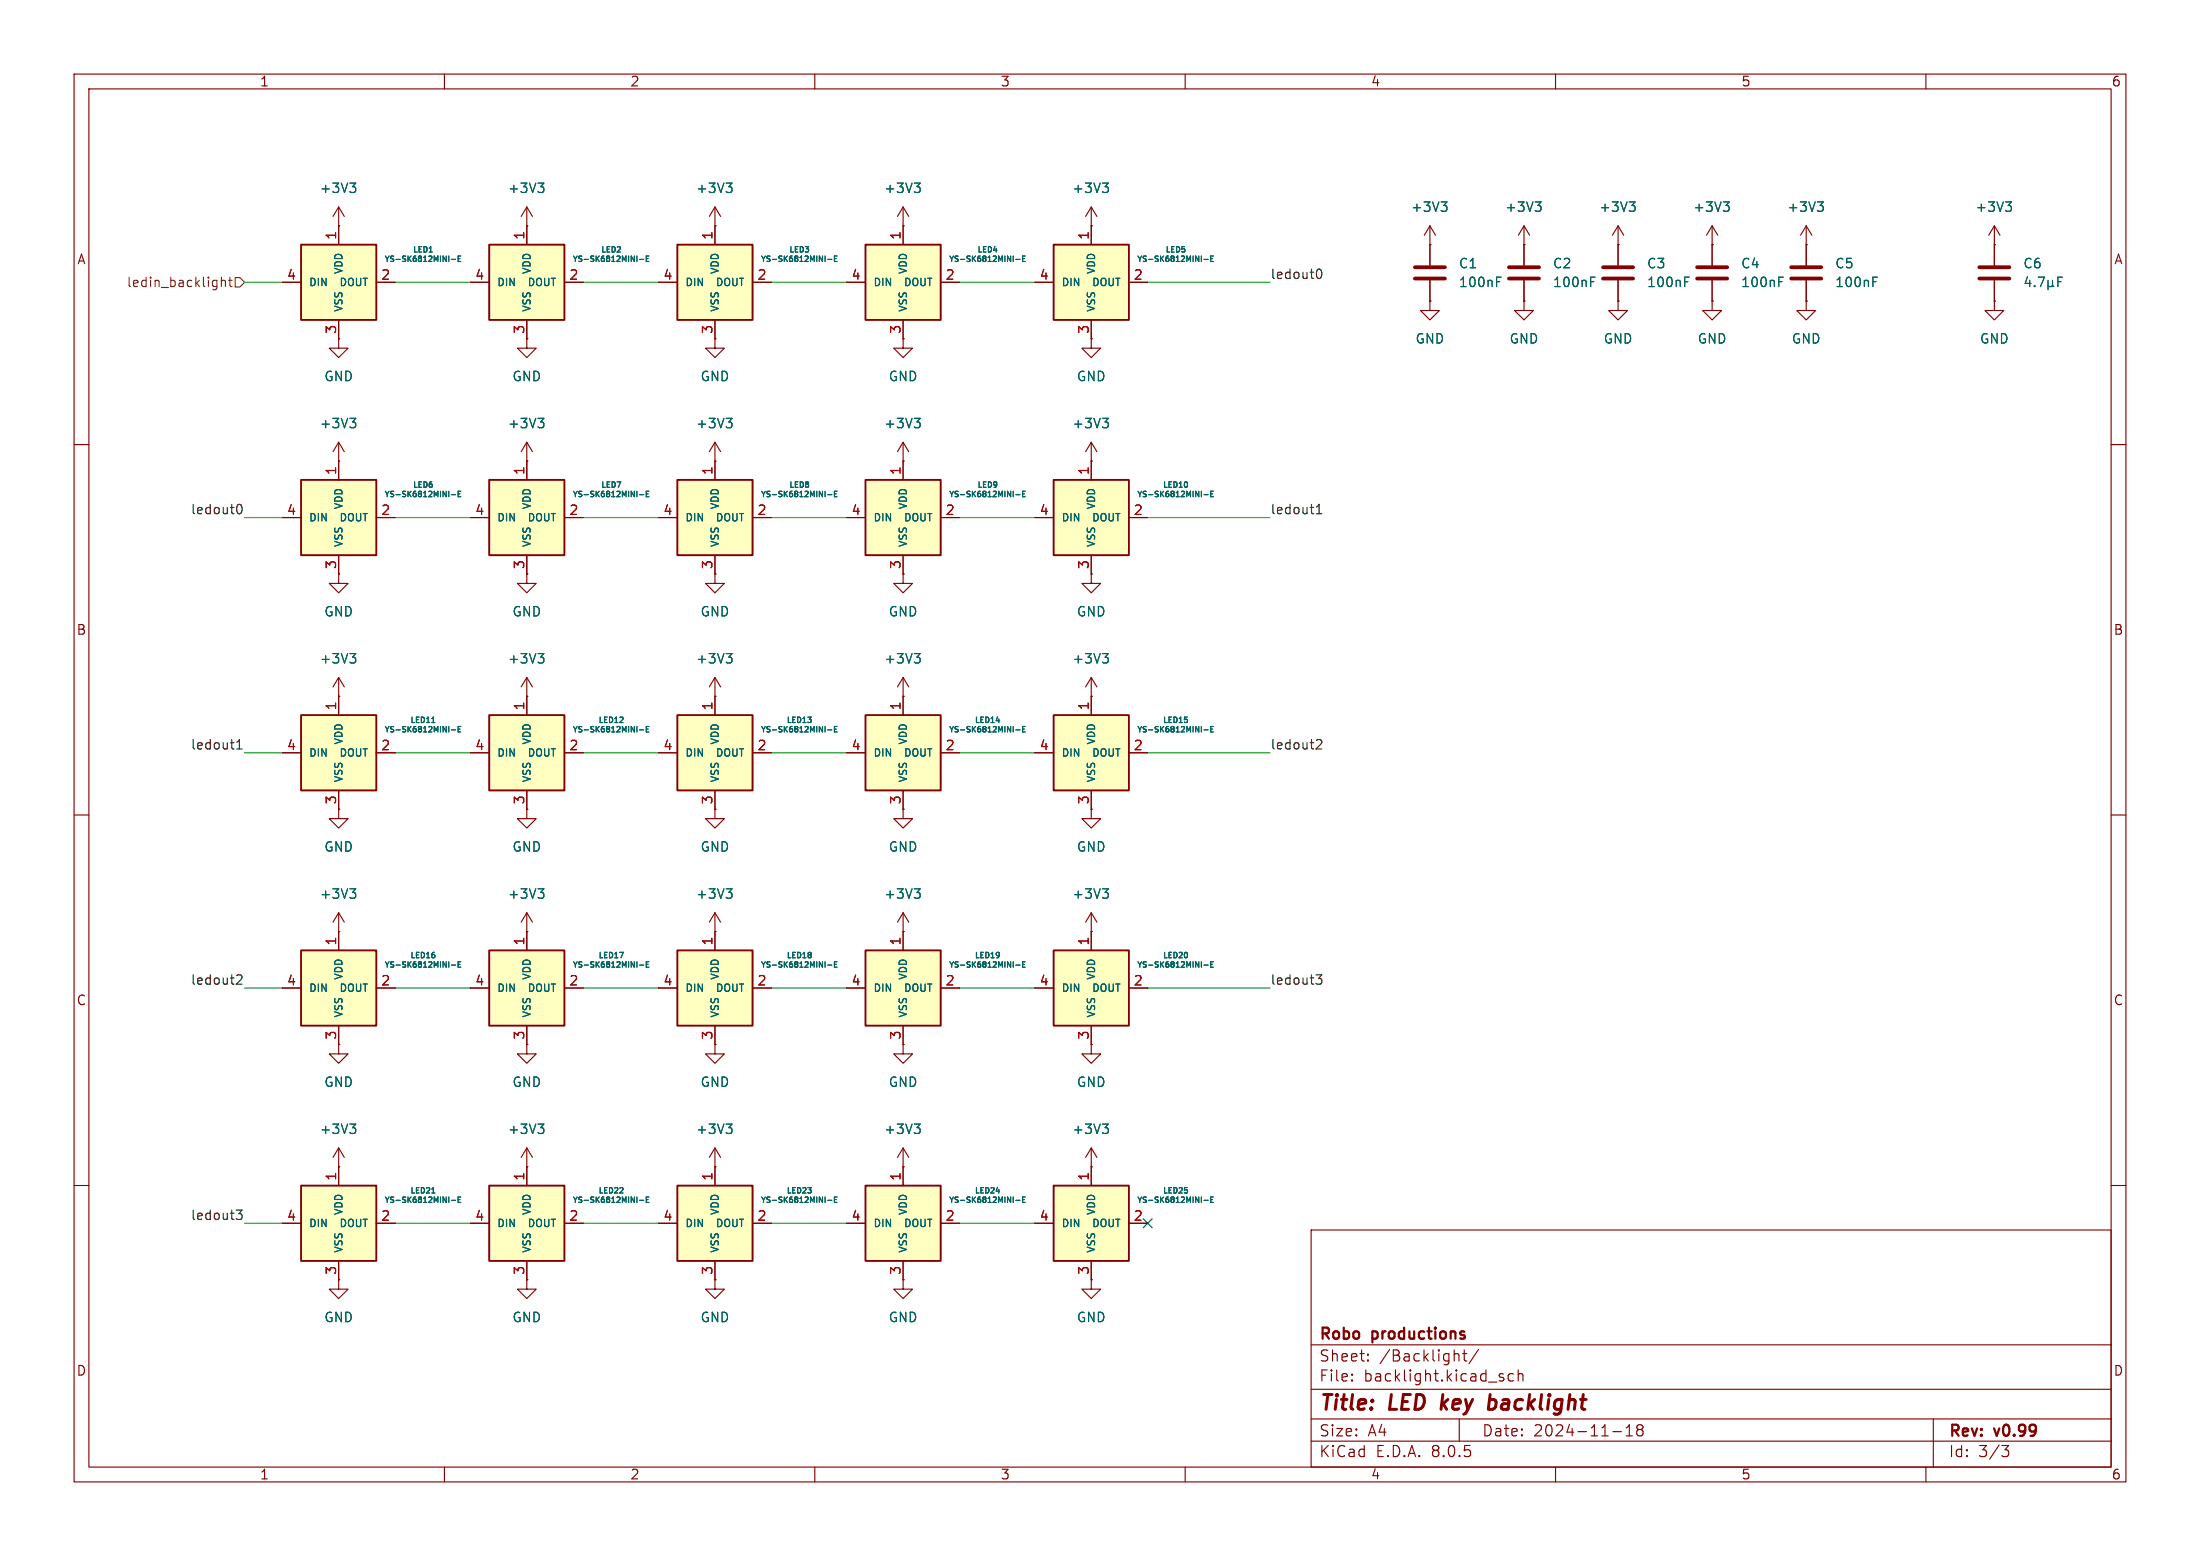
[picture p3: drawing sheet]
<svg xmlns="http://www.w3.org/2000/svg" width="297mm" height="210mm" viewBox="0 0 297 210" stroke-linecap="round" stroke-linejoin="round" font-family="sans-serif">
<g fill="none" stroke="#840000" stroke-width=".15">
<path d="M10 10h277v190h-277zM12 12h273v186h-273zM60 10v2M110 10v2M160 10v2M210 10v2M260 10v2M10 60h2M71.1 45.7v1.3h1.3l-1.3 1.3-1.3-1.3h1.3M71.1 45.7h.1M285 60h2M10 110h2"/>
<path d="M285 110h2M10 160h2M285 160h2M177 166h108v32h-108zM60 198v2M110 198v2M160 198v2M177 194.5h108M177 191.5h108M177 187.5h108M177 181.5h108M182.5 186.3h.1l-.1 .1"/>
<path d="M182.5 186.3v.1M182.5 185.5v.1M182.5 185.5h.1l-.1 .1M184.7 183.6v.1M184.7 183.6h-.1l.1 .1M184.7 182.8v.1M184.7 182.8h-.1l.1 .1M196.5 182.7h.2l.3 .2v.8M197 191.5v3M197.5 182.7h.5M197.7 182.2v1.3v.1l.3 .1M199.6 182.1l-1.3 2"/>
<path d="M202.6 185.9l.4 .1v.2l-.2 .2h-.3M202.6 185.4l.4 .1M204.3 185.5l-.4-.1-.3 .3v.4l.1 .2 .2 .1 .4-.1M205 185.5a.37 .37 0 0 1 .6 .1v.8M205 184.9v1.5M210 198v2M217.7 193.2h1.2M219.5 193.8h.9M219.5 192.7l.5-.4v1.5M221.2 192.9l-.2 .3v.3l.2 .3 .5-.1 .1-.2-.1-.4-.2-.2M221.2 192.9h-.1a.31 .31 0 0 1-.1-.4 .31 .31 0 0 1 .2-.2l.5 .1a.31 .31 0 0 1 .1 .3 .31 .31 0 0 1-.3 .2M221.2 192.9h.3"/>
<path d="M260 198v2M261 191.5v6.5M270.2 195.1h1l-.5 .6a.41 .41 0 0 1 .5 .3v.3l-.2 .2-.5 .1"/>
</g>
<path d="M194.8 188.2l-.3 2M195.5 188.9l-.9 .7M201.3 188.9l.5 .1M201.8 190l-.3 .2h-.4" fill="none" stroke="#840000" stroke-width=".4"/>
<path d="M116.8 64.8h10.2v10.1h-10.2z" fill="#ffffc2"/>
<path d="M116.8 64.8h10.2v10.1h-10.2z" fill="none" stroke="#840000" stroke-width=".25"/>
<path d="M114.3 69.9h2.5M121.9 62.2v2.6M121.9 74.9v2.6M127 69.9h2.5M71.1 141v1.2h1.3l-1.3 1.3-1.3-1.3h1.3M71.1 141h.1" fill="none" stroke="#840000" stroke-width=".15"/>
<path d="M137.1 66.8h.6M138.1 66.7h.2M138.4 66.3h-.3v.7h.3" fill="none" stroke="#006464" stroke-width=".15"/>
<path d="M66 128.3h10.2v10.1h-10.2z" fill="#ffffc2"/>
<path d="M66 128.3h10.2v10.1h-10.2z" fill="none" stroke="#840000" stroke-width=".25"/>
<path d="M63.5 133.4h2.5M71.1 125.7v2.6M71.1 138.4v2.6M76.2 133.4h2.5M96.5 141v1.2h1.3l-1.3 1.3-1.3-1.3h1.3M96.5 141h.1" fill="none" stroke="#840000" stroke-width=".15"/>
<path d="M86.3 130.3h.6M87.3 130.2h.2M87.6 129.8h-.3v.7h.3" fill="none" stroke="#006464" stroke-width=".15"/>
<path d="M91.4 128.3h10.2v10.1h-10.2z" fill="#ffffc2"/>
<path d="M91.4 128.3h10.2v10.1h-10.2z" fill="none" stroke="#840000" stroke-width=".25"/>
<g fill="none" stroke="#840000" stroke-width=".15">
<path d="M121.9 77.5v1.2h1.3l-1.3 1.3-1.3-1.3h1.3M121.9 77.5h.1M147.3 77.5v1.2h1.3l-1.3 1.3-1.3-1.3h1.3M147.3 77.5h.1M71.1 125.7h.1M71.1 123.2l-.7 1.3M71.1 123.2v2.5M71.1 123.2l.8 1.3M88.9 133.4h2.5M96.5 125.7h.1M96.5 123.2v5.1M96.5 138.4v2.6"/>
<path d="M96.5 123.2l-.7 1.3M96.5 123.2l.8 1.3M101.6 133.4h2.5"/>
</g>
<path d="M72.6 120h.8l-.4 .4M98 120h.8l-.4 .4M73.2 120.4l.2 .3v.3l-.2 .2M98.6 120.4l.2 .3v.3l-.2 .2M111.7 130.3h.6M112.7 130.2h.2M113 129.8h-.3v.7h.3" fill="none" stroke="#006464" stroke-width=".15"/>
<path d="M40.6 160h10.2v10.2h-10.2z" fill="#ffffc2"/>
<path d="M40.6 160h10.2v10.2h-10.2z" fill="none" stroke="#840000" stroke-width=".25"/>
<g fill="none" stroke="#840000" stroke-width=".15">
<path d="M121.9 45.7v1.3h1.3l-1.3 1.3-1.3-1.3h1.3M121.9 45.7h.1M147.3 45.7v1.3h1.3l-1.3 1.3-1.3-1.3h1.3M147.3 45.7h.1M147.3 59.7l-.7 1.3M147.3 59.7v2.5M147.3 59.7l.8 1.3M147.3 62.2h.1M45.7 157.5h.1M45.7 154.9v5.1M45.7 154.9l-.7 1.3M45.7 154.9l.8 1.3"/>
<path d="M38.1 165.1h2.5M45.7 172.7v1.3h1.3l-1.3 1.3-1.3-1.3h1.3M45.7 172.7h.1M45.7 170.2v2.5M50.8 165.1h2.5"/>
</g>
<path d="M148.8 56.5h.8l-.4 .4M149.4 56.9l.2 .3v.3l-.2 .2M47.2 151.7h.8l-.4 .5M47.8 152.2l.2 .2v.3l-.2 .3M58.3 161h.4M60.9 162h.6M61.9 161.9h.2M62.2 161.6h-.3v.7h.3" fill="none" stroke="#006464" stroke-width=".15"/>
<path d="M40.6 128.3h10.2v10.1h-10.2z" fill="#ffffc2"/>
<path d="M40.6 128.3h10.2v10.1h-10.2z" fill="none" stroke="#840000" stroke-width=".25"/>
<g fill="none" stroke="#840000" stroke-width=".15">
<path d="M147.3 30.5h.1M147.3 27.9l-.7 1.3M147.3 27.9v2.6M147.3 27.9l.8 1.3M38.1 133.4h2.5M45.7 125.7h.1M45.7 123.2v5.1M45.7 138.4v2.6M45.7 123.2l-.7 1.3M45.7 123.2l.8 1.3M50.8 133.4h2.5M45.7 141v1.2h1.3l-1.3 1.3-1.3-1.3h1.3"/>
<path d="M45.7 141h.1"/>
</g>
<path d="M148.8 24.7h.8l-.4 .5M149.4 25.2l.2 .2v.3l-.2 .3M47.2 120h.8l-.4 .4M47.8 120.4l.2 .3v.3l-.2 .2M60.9 130.3h.6M61.9 130.2h.2M62.2 129.8h-.3v.7h.3" fill="none" stroke="#006464" stroke-width=".15"/>
<path d="M116.8 33h10.2v10.2h-10.2z" fill="#ffffc2"/>
<path d="M116.8 33h10.2v10.2h-10.2z" fill="none" stroke="#840000" stroke-width=".25"/>
<path d="M114.3 38.1h2.5M121.9 30.5v2.5M127 38.1h2.5M121.9 43.2v2.5M71.1 157.5h.1M71.1 154.9l-.7 1.3M71.1 154.9v2.6M71.1 154.9l.8 1.3M71.1 172.7v1.3h1.3l-1.3 1.3-1.3-1.3h1.3M71.1 172.7h.1" fill="none" stroke="#840000" stroke-width=".15"/>
<path d="M137.1 35h.6M138.1 34.9h.2M138.4 34.6h-.3v.7h.3M72.6 151.7h.8l-.4 .5M73.2 152.2l.2 .2v.3l-.2 .3" fill="none" stroke="#006464" stroke-width=".15"/>
<path d="M66 160h10.2v10.2h-10.2z" fill="#ffffc2"/>
<path d="M66 160h10.2v10.2h-10.2z" fill="none" stroke="#840000" stroke-width=".25"/>
<path d="M71.1 157.5v2.5M63.5 165.1h2.5M71.1 170.2v2.5M76.2 165.1h2.5" fill="none" stroke="#840000" stroke-width=".15"/>
<path d="M86.3 162h.6M87.3 161.9h.2M87.6 161.6h-.3v.7h.3" fill="none" stroke="#006464" stroke-width=".15"/>
<path d="M116.8 160h10.2v10.2h-10.2z" fill="#ffffc2"/>
<path d="M116.8 160h10.2v10.2h-10.2z" fill="none" stroke="#840000" stroke-width=".25"/>
<g fill="none" stroke="#840000" stroke-width=".15">
<path d="M121.9 30.5h.1M121.9 27.9v2.6M121.9 27.9l-.7 1.3M121.9 27.9l.8 1.3M147.3 109.2v1.3h1.3l-1.3 1.3-1.3-1.3h1.3M147.3 109.2h.1M121.9 157.5h.1M121.9 141v1.2h1.3l-1.3 1.3-1.3-1.3h1.3M121.9 141h.1M121.9 154.9v5.1M121.9 154.9l-.7 1.3M121.9 154.9l.8 1.3"/>
<path d="M147.3 157.5h.1M147.3 154.9l-.7 1.3M147.3 154.9v2.6M147.3 154.9l.8 1.3M114.3 165.1h2.5M121.9 172.7v1.3h1.3l-1.3 1.3-1.3-1.3h1.3M121.9 172.7h.1M121.9 170.2v2.5M127 165.1h2.5"/>
</g>
<path d="M123.4 24.7h.8l-.4 .5M124 25.2l.2 .2v.3l-.2 .3M123.4 151.7h.8l-.4 .5M124 152.2l.2 .2v.3l-.2 .3M148.8 151.7h.8l-.4 .5M149.4 152.2l.2 .2v.3l-.2 .3M137.1 162h.6M138.1 161.9h.2M138.4 161.6h-.3v.7h.3" fill="none" stroke="#006464" stroke-width=".15"/>
<path d="M142.2 160h10.2v10.2h-10.2z" fill="#ffffc2"/>
<path d="M142.2 160h10.2v10.2h-10.2z" fill="none" stroke="#840000" stroke-width=".25"/>
<path d="M121.9 94h.1M121.9 91.4l-.7 1.3M121.9 91.4v2.6M121.9 91.4l.8 1.3M147.3 157.5v2.5M139.7 165.1h2.5M147.3 172.7v1.3h1.3l-1.3 1.3-1.3-1.3h1.3M147.3 172.7h.1M147.3 170.2v2.5M152.4 165.1h2.5" fill="none" stroke="#840000" stroke-width=".15"/>
<path d="M123.4 88.2h.8l-.4 .5M124 88.7l.2 .2v.3l-.2 .3M162.5 162h.6M163.5 161.9h.2M163.8 161.6h-.3v.7h.3" fill="none" stroke="#006464" stroke-width=".15"/>
<path d="M116.8 96.5h10.2v10.2h-10.2z" fill="#ffffc2"/>
<path d="M116.8 96.5h10.2v10.2h-10.2z" fill="none" stroke="#840000" stroke-width=".25"/>
<path d="M121.9 94v2.5M114.3 101.6h2.5M121.9 106.7v2.5M127 101.6h2.5" fill="none" stroke="#840000" stroke-width=".15"/>
<path d="M137.1 98.5h.6M138.1 98.4h.2M138.4 98.1h-.3v.7h.3" fill="none" stroke="#006464" stroke-width=".15"/>
<path d="M142.2 128.3h10.2v10.1h-10.2z" fill="#ffffc2"/>
<path d="M142.2 128.3h10.2v10.1h-10.2z" fill="none" stroke="#840000" stroke-width=".25"/>
<path d="M139.7 133.4h2.5M147.3 125.7v2.6M147.3 138.4v2.6M152.4 133.4h2.5M96.5 157.5h.1M96.5 154.9l-.7 1.3M96.5 154.9v2.6M96.5 154.9l.8 1.3M96.5 172.7v1.3h1.3l-1.3 1.3-1.3-1.3h1.3M96.5 172.7h.1" fill="none" stroke="#840000" stroke-width=".15"/>
<path d="M162.5 130.3h.6M163.5 130.2h.2M163.8 129.8h-.3v.7h.3M98 151.7h.8l-.4 .5M98.6 152.2l.2 .2v.3l-.2 .3" fill="none" stroke="#006464" stroke-width=".15"/>
<path d="M91.4 160h10.2v10.2h-10.2z" fill="#ffffc2"/>
<path d="M91.4 160h10.2v10.2h-10.2z" fill="none" stroke="#840000" stroke-width=".25"/>
<g fill="none" stroke="#840000" stroke-width=".15">
<path d="M147.3 94h.1M147.3 91.4l-.7 1.3M147.3 91.4v2.6M147.3 91.4l.8 1.3M121.9 109.2v1.3h1.3l-1.3 1.3-1.3-1.3h1.3M121.9 109.2h.1M121.9 125.7h.1M121.9 123.2l-.7 1.3M121.9 123.2v2.5M121.9 123.2l.8 1.3M96.5 157.5v2.5M88.9 165.1h2.5"/>
<path d="M96.5 170.2v2.5M101.6 165.1h2.5"/>
</g>
<path d="M148.8 88.2h.8l-.4 .5M149.4 88.7l.2 .2v.3l-.2 .3M123.4 120h.8l-.4 .4M124 120.4l.2 .3v.3l-.2 .2M111.7 162h.6M112.7 161.9h.2M113 161.6h-.3v.7h.3" fill="none" stroke="#006464" stroke-width=".15"/>
<path d="M116.8 128.3h10.2v10.1h-10.2z" fill="#ffffc2"/>
<path d="M116.8 128.3h10.2v10.1h-10.2z" fill="none" stroke="#840000" stroke-width=".25"/>
<path d="M114.3 133.4h2.5M121.9 125.7v2.6M121.9 138.4v2.6M127 133.4h2.5M147.3 125.7h.1M147.3 123.2l-.7 1.3M147.3 123.2v2.5M147.3 123.2l.8 1.3M147.3 141v1.2h1.3l-1.3 1.3-1.3-1.3h1.3M147.3 141h.1" fill="none" stroke="#840000" stroke-width=".15"/>
<path d="M148.8 120h.8l-.4 .4M137.1 130.3h.6M138.1 130.2h.2M138.4 129.8h-.3v.7h.3M149.4 120.4l.2 .3v.3l-.2 .2" fill="none" stroke="#006464" stroke-width=".15"/>
<path d="M91.4 64.8h10.2v10.1h-10.2z" fill="#ffffc2"/>
<path d="M91.4 64.8h10.2v10.1h-10.2z" fill="none" stroke="#840000" stroke-width=".25"/>
<g fill="none" stroke="#840000" stroke-width=".15">
<path d="M88.9 69.9h2.5M96.5 62.2v2.6M96.5 74.9v2.6M101.6 69.9h2.5M71.1 94h.1M71.1 91.4l-.7 1.3M71.1 91.4v2.6M71.1 91.4l.8 1.3M96.5 94h.1M96.5 91.4v2.6M96.5 91.4l-.7 1.3M96.5 91.4l.8 1.3"/>
<path d="M71.1 109.2v1.3h1.3l-1.3 1.3-1.3-1.3h1.3M71.1 109.2h.1"/>
</g>
<path d="M111.7 66.8h.6M112.7 66.7h.2M113 66.3h-.3v.7h.3M72.6 88.2h.8l-.4 .5M73.2 88.7l.2 .2v.3l-.2 .3M98 88.2h.8l-.4 .5M98.6 88.7l.2 .2v.3l-.2 .3" fill="none" stroke="#006464" stroke-width=".15"/>
<path d="M66 96.5h10.2v10.2h-10.2z" fill="#ffffc2"/>
<path d="M66 96.5h10.2v10.2h-10.2z" fill="none" stroke="#840000" stroke-width=".25"/>
<path d="M96.5 77.5v1.2h1.3l-1.3 1.3-1.3-1.3h1.3M96.5 77.5h.1M71.1 94v2.5M63.5 101.6h2.5M71.1 106.7v2.5M76.2 101.6h2.5M96.5 109.2v1.3h1.3l-1.3 1.3-1.3-1.3h1.3M96.5 109.2h.1" fill="none" stroke="#840000" stroke-width=".15"/>
<path d="M86.3 98.5h.6M87.3 98.4h.2M87.6 98.1h-.3v.7h.3" fill="none" stroke="#006464" stroke-width=".15"/>
<path d="M91.4 96.5h10.2v10.2h-10.2z" fill="#ffffc2"/>
<path d="M91.4 96.5h10.2v10.2h-10.2z" fill="none" stroke="#840000" stroke-width=".25"/>
<path d="M96.5 59.7v2.5M96.5 59.7l-.7 1.3M96.5 59.7l.8 1.3M96.5 62.2h.1M96.5 94v2.5M88.9 101.6h2.5M96.5 106.7v2.5M101.6 101.6h2.5" fill="none" stroke="#840000" stroke-width=".15"/>
<path d="M98 56.5h.8l-.4 .4M98.6 56.9l.2 .3v.3l-.2 .2M111.7 98.5h.6M112.7 98.4h.2M113 98.1h-.3v.7h.3" fill="none" stroke="#006464" stroke-width=".15"/>
<path d="M91.4 33h10.2v10.2h-10.2z" fill="#ffffc2"/>
<path d="M91.4 33h10.2v10.2h-10.2z" fill="none" stroke="#840000" stroke-width=".25"/>
<path d="M88.9 38.1h2.5M96.5 30.5v2.5M101.6 38.1h2.5M45.7 59.7l-.7 1.3M45.7 59.7v2.5M45.7 59.7l.8 1.3M96.5 43.2v2.5M45.7 62.2h.1M71.1 77.5v1.2h1.3l-1.3 1.3-1.3-1.3h1.3M71.1 77.5h.1" fill="none" stroke="#840000" stroke-width=".15"/>
<path d="M111.7 35h.6M112.7 34.9h.2M113 34.6h-.3v.7h.3M47.2 56.5h.8l-.4 .4M47.8 56.9l.2 .3v.3l-.2 .2" fill="none" stroke="#006464" stroke-width=".15"/>
<path d="M66 64.8h10.2v10.1h-10.2z" fill="#ffffc2"/>
<path d="M66 64.8h10.2v10.1h-10.2z" fill="none" stroke="#840000" stroke-width=".25"/>
<path d="M71.1 59.7v5.1M71.1 59.7l-.7 1.3M71.1 59.7l.8 1.3M63.5 69.9h2.5M71.1 62.2h.1M71.1 74.9v2.6M76.2 69.9h2.5" fill="none" stroke="#840000" stroke-width=".15"/>
<path d="M72.6 56.5h.8l-.4 .4M73.2 56.9l.2 .3v.3l-.2 .2M86.3 66.8h.6M87.3 66.7h.2M87.6 66.3h-.3v.7h.3" fill="none" stroke="#006464" stroke-width=".15"/>
<path d="M40.6 64.8h10.2v10.1h-10.2z" fill="#ffffc2"/>
<path d="M40.6 64.8h10.2v10.1h-10.2z" fill="none" stroke="#840000" stroke-width=".25"/>
<g fill="none" stroke="#840000" stroke-width=".15">
<path d="M45.7 30.5h.1M45.7 27.9v2.6M45.7 27.9l-.7 1.3M45.7 27.9l.8 1.3M71.1 30.5h.1M71.1 27.9l-.7 1.3M71.1 27.9v2.6M71.1 27.9l.8 1.3M45.7 45.7v1.3h1.3l-1.3 1.3-1.3-1.3h1.3M45.7 45.7h.1M96.5 45.7v1.3h1.3l-1.3 1.3-1.3-1.3h1.3M96.5 45.7h.1"/>
<path d="M38.1 69.9h2.5M45.7 77.5v1.2h1.3l-1.3 1.3-1.3-1.3h1.3M45.7 77.5h.1M45.7 62.2v2.6M45.7 74.9v2.6M50.8 69.9h2.5"/>
</g>
<path d="M47.2 24.7h.8l-.4 .5M47.8 25.2l.2 .2v.3l-.2 .3M72.6 24.7h.8l-.4 .5M73.2 25.2l.2 .2v.3l-.2 .3M60.9 66.8h.6M61.9 66.7h.2M62.2 66.3h-.3v.7h.3" fill="none" stroke="#006464" stroke-width=".15"/>
<path d="M66 33h10.2v10.2h-10.2z" fill="#ffffc2"/>
<path d="M66 33h10.2v10.2h-10.2z" fill="none" stroke="#840000" stroke-width=".25"/>
<path d="M63.5 38.1h2.5M71.1 30.5v2.5M76.2 38.1h2.5M71.1 43.2v2.5M121.9 59.7l-.7 1.3M121.9 59.7v2.5M121.9 59.7l.8 1.3M121.9 62.2h.1" fill="none" stroke="#840000" stroke-width=".15"/>
<path d="M86.3 35h.6M87.3 34.9h.2M87.6 34.6h-.3v.7h.3M123.4 56.5h.8l-.4 .4M124 56.9l.2 .3v.3l-.2 .2" fill="none" stroke="#006464" stroke-width=".15"/>
<path d="M40.6 33h10.2v10.2h-10.2z" fill="#ffffc2"/>
<path d="M40.6 33h10.2v10.2h-10.2z" fill="none" stroke="#840000" stroke-width=".25"/>
<path d="M38.1 38.1h2.5M45.7 30.5v2.5M50.8 38.1h2.5M96.5 30.5h.1M96.5 27.9l-.7 1.3M96.5 27.9v2.6M96.5 27.9l.8 1.3M45.7 43.2v2.5M269.2 40.6v1.3h1.3l-1.3 1.3-1.2-1.3h1.2M269.2 40.6h.1" fill="none" stroke="#840000" stroke-width=".15"/>
<path d="M60.9 35h.6M61.9 34.9h.2M62.2 34.6h-.3v.7h.3M98 24.7h.8l-.4 .5M98.6 25.2l.2 .2v.3l-.2 .3" fill="none" stroke="#006464" stroke-width=".15"/>
<path d="M40.6 96.5h10.2v10.2h-10.2z" fill="#ffffc2"/>
<path d="M40.6 96.5h10.2v10.2h-10.2z" fill="none" stroke="#840000" stroke-width=".25"/>
<g fill="none" stroke="#840000" stroke-width=".15">
<path d="M243.8 33v2.8M243.8 37.8v2.8M269.2 33v2.8M269.2 37.8v2.8M243.8 40.6v1.3h1.3l-1.3 1.3-1.2-1.3h1.2M243.8 40.6h.1M45.7 94h.1M45.7 91.4v5.1M45.7 91.4l-.7 1.3M45.7 91.4l.8 1.3M38.1 101.6h2.5M45.7 109.2v1.3h1.3l-1.3 1.3-1.3-1.3h1.3"/>
<path d="M45.7 109.2h.1M45.7 106.7v2.5M50.8 101.6h2.5"/>
</g>
<g fill="none" stroke="#006464" stroke-width=".15">
<path d="M252.8 38h.5M252.8 37.4h.6M273.7 37.3l-.3 1h.8M274 37.8v.9M274.7 38.6v.1M275.2 37.4h.8l-.5 1.3M276.5 37.8v1.3M276.5 38.5l.2 .2h.2l.2-.2M277.1 38.5l.2 .2M277.1 37.8v.7M277.8 38h.4M278.4 37.4h-.6v1.3"/>
<path d="M47.2 88.2h.8l-.4 .5M47.8 88.7l.2 .2v.3l-.2 .3M58.3 97.5h.4M60.9 98.5h.6M61.9 98.4h.2M62.2 98.1h-.3v.7h.3"/>
</g>
<path d="M241.8 37.6h4.1M241.8 36.1h4.1M267.2 37.6h4.1M267.2 36.1h4.1" fill="none" stroke="#840000" stroke-width=".51"/>
<path d="M142.2 64.8h10.2v10.1h-10.2z" fill="#ffffc2"/>
<path d="M142.2 64.8h10.2v10.1h-10.2z" fill="none" stroke="#840000" stroke-width=".25"/>
<path d="M139.7 69.9h2.5M147.3 62.2v2.6M147.3 74.9v2.6M152.4 69.9h2.5" fill="none" stroke="#840000" stroke-width=".15"/>
<path d="M162.5 66.8h.6M163.5 66.7h.2M163.8 66.3h-.3v.7h.3" fill="none" stroke="#006464" stroke-width=".15"/>
<path d="M142.2 96.5h10.2v10.2h-10.2z" fill="#ffffc2"/>
<path d="M142.2 96.5h10.2v10.2h-10.2z" fill="none" stroke="#840000" stroke-width=".25"/>
<g fill="none" stroke="#840000" stroke-width=".15">
<path d="M231.1 33h.1M231.1 30.5v5.3M231.1 37.8v2.8M231.1 30.5l-.7 1.3M231.1 30.5l.8 1.3M243.8 33h.1M243.8 30.5l-.7 1.3M243.8 30.5v2.5M243.8 30.5l.8 1.3M269.2 33h.1M269.2 30.5l-.7 1.3M269.2 30.5v2.5"/>
<path d="M269.2 30.5l.8 1.3M147.3 94v2.5M139.7 101.6h2.5M147.3 106.7v2.5M152.4 101.6h2.5"/>
</g>
<path d="M232.7 27.2h.7l-.4 .5M233.2 27.7l.2 .3v.3l-.2 .2M240.1 38h.5M240.1 37.4h.6M245.4 27.2h.7l-.4 .5M245.9 27.7l.2 .3v.3l-.2 .2M270.8 27.2h.7l-.4 .5M271.3 27.7l.2 .3v.3l-.2 .2M162.5 98.5h.6M163.5 98.4h.2M163.8 98.1h-.3v.7h.3" fill="none" stroke="#006464" stroke-width=".15"/>
<path d="M229.1 37.6h4.1M229.1 36.1h4.1" fill="none" stroke="#840000" stroke-width=".51"/>
<path d="M142.2 33h10.2v10.2h-10.2z" fill="#ffffc2"/>
<path d="M142.2 33h10.2v10.2h-10.2z" fill="none" stroke="#840000" stroke-width=".25"/>
<g fill="none" stroke="#840000" stroke-width=".15">
<path d="M38.1 38.1h2.5M45.7 30.5h.1M45.7 30.5v2.5M50.8 38.1h2.5M63.5 38.1h2.5M71.1 30.5h.1M71.1 30.5v2.5M76.2 38.1h2.5M88.9 38.1h2.5M96.5 30.5h.1M96.5 30.5v2.5M101.6 38.1h2.5"/>
<path d="M114.3 38.1h2.5M121.9 30.5h.1M121.9 30.5v2.5M127 38.1h2.5M139.7 38.1h2.5M147.3 30.5h.1M147.3 30.5v2.5M152.4 38.1h2.5M193 33h.1M193 30.5l-.7 1.3M193 30.5v5.3M193 37.8v2.8"/>
<path d="M193 30.5l.8 1.3M205.7 33h.1M205.7 30.5l-.7 1.3M205.7 30.5v5.3M205.7 37.8v2.8M205.7 30.5l.8 1.3M218.4 33h.1M218.4 30.5l-.7 1.3M218.4 30.5v5.3M218.4 37.8v2.8M218.4 30.5l.8 1.3M231.1 33h.1"/>
<path d="M231.1 33v2.8M231.1 37.8v2.8M243.8 33h.1M243.8 33v2.8M243.8 37.8v2.8M269.2 33h.1M269.2 33v2.8M269.2 37.8v2.8M45.7 45.7h.1M45.7 43.2v2.5M71.1 45.7h.1M71.1 43.2v2.5"/>
<path d="M96.5 45.7h.1M96.5 43.2v2.5M121.9 45.7h.1M121.9 43.2v2.5M147.3 45.7h.1M147.3 43.2v2.5M193 40.6v1.3h1.3l-1.3 1.3-1.2-1.3h1.2M193 40.6h.1M205.7 40.6v1.3h1.3l-1.3 1.3-1.2-1.3h1.2M205.7 40.6h.1M218.4 40.6v1.3h1.3l-1.3 1.3-1.2-1.3h1.2M218.4 40.6h.1"/>
<path d="M231.1 40.6v1.3h1.3l-1.3 1.3-1.2-1.3h1.2M231.1 40.6h.1M243.8 40.6h.1M269.2 40.6h.1M38.1 69.9h2.5M45.7 62.2h.1M45.7 77.5h.1M45.7 62.2v2.6M45.7 74.9v2.6M50.8 69.9h2.5M63.5 69.9h2.5M71.1 77.5h.1"/>
<path d="M71.1 62.2h.1M71.1 62.2v2.6M71.1 74.9v2.6M76.2 69.9h2.5M88.9 69.9h2.5M96.5 62.2h.1M96.5 77.5h.1M96.5 62.2v2.6M96.5 74.9v2.6M101.6 69.9h2.5M114.3 69.9h2.5M121.9 77.5h.1"/>
<path d="M121.9 62.2h.1M121.9 62.2v2.6M121.9 74.9v2.6M127 69.9h2.5M139.7 69.9h2.5M147.3 62.2h.1M147.3 77.5h.1M147.3 62.2v2.6M147.3 74.9v2.6M152.4 69.9h2.5M45.7 94h.1M45.7 94v2.5"/>
<path d="M71.1 94h.1M71.1 94v2.5M96.5 94h.1M96.5 94v2.5M121.9 94h.1M121.9 94v2.5M147.3 94h.1M147.3 94v2.5M38.1 101.6h2.5M45.7 109.2h.1M45.7 106.7v2.5M50.8 101.6h2.5"/>
<path d="M63.5 101.6h2.5M71.1 109.2h.1M71.1 106.7v2.5M76.2 101.6h2.5M88.9 101.6h2.5M96.5 109.2h.1M96.5 106.7v2.5M101.6 101.6h2.5M114.3 101.6h2.5M121.9 109.2h.1M121.9 106.7v2.5M127 101.6h2.5"/>
<path d="M139.7 101.6h2.5M147.3 109.2h.1M147.3 106.7v2.5M152.4 101.6h2.5M38.1 133.4h2.5M45.7 125.7h.1M45.7 125.7v2.6M45.7 138.4v2.6M50.8 133.4h2.5M63.5 133.4h2.5M71.1 125.7h.1M71.1 125.7v2.6"/>
<path d="M71.1 138.4v2.6M76.2 133.4h2.5M88.9 133.4h2.5M96.5 125.7h.1M96.5 125.7v2.6M96.5 138.4v2.6M101.6 133.4h2.5M114.3 133.4h2.5M121.9 125.7h.1M121.9 125.7v2.6M121.9 138.4v2.6M127 133.4h2.5"/>
<path d="M139.7 133.4h2.5M147.3 125.7h.1M147.3 125.7v2.6M147.3 138.4v2.6M152.4 133.4h2.5M45.7 157.5h.1M45.7 141h.1M45.7 157.5v2.5M71.1 141h.1M71.1 157.5h.1M71.1 157.5v2.5M96.5 141h.1"/>
<path d="M96.5 157.5h.1M96.5 157.5v2.5M121.9 157.5h.1M121.9 141h.1M121.9 157.5v2.5M147.3 157.5h.1M147.3 141h.1M147.3 157.5v2.5M38.1 165.1h2.5M45.7 172.7h.1M45.7 170.2v2.5M50.8 165.1h2.5"/>
<path d="M63.5 165.1h2.5M71.1 172.7h.1M71.1 170.2v2.5M76.2 165.1h2.5M88.9 165.1h2.5M96.5 172.7h.1M96.5 170.2v2.5M101.6 165.1h2.5M114.3 165.1h2.5M121.9 172.7h.1M121.9 170.2v2.5M127 165.1h2.5"/>
<path d="M139.7 165.1h2.5M147.3 172.7h.1M147.3 170.2v2.5M152.4 165.1h2.5"/>
</g>
<g fill="none" stroke="#006464" stroke-width=".15">
<path d="M47.2 24.7h.8l-.4 .5M47.8 25.2l.2 .2v.3l-.2 .3M60.9 35h.6M61.9 34.9h.2M62.2 34.6h-.3v.7h.3M72.6 24.7h.8l-.4 .5M73.2 25.2l.2 .2v.3l-.2 .3M86.3 35h.6M87.3 34.9h.2M87.6 34.6h-.3v.7h.3M98 24.7h.8l-.4 .5M98.6 25.2l.2 .2v.3l-.2 .3"/>
<path d="M111.7 35h.6M112.7 34.9h.2M113 34.6h-.3v.7h.3M123.4 24.7h.8l-.4 .5M124 25.2l.2 .2v.3l-.2 .3M137.1 35h.6M138.1 34.9h.2M138.4 34.6h-.3v.7h.3M148.8 24.7h.8l-.4 .5M149.4 25.2l.2 .2v.3l-.2 .3M162.5 35h.6M163.5 34.9h.2"/>
<path d="M163.8 34.6h-.3v.7h.3M194.6 27.2h.7l-.4 .5M195.1 27.7l.2 .3v.3l-.2 .2M202 38h.5M202 37.4h.6M207.3 27.2h.7l-.4 .5M207.8 27.7l.2 .3v.3l-.2 .2M214.7 38h.5M214.7 37.4h.6M220 27.2h.7l-.4 .5M220.5 27.7l.2 .3v.3l-.2 .2M227.4 38h.5"/>
<path d="M227.4 37.4h.6M232.7 27.2h.7l-.4 .5M233.2 27.7l.2 .3v.3l-.2 .2M240.1 38h.5M240.1 37.4h.6M245.4 27.2h.7l-.4 .5M245.9 27.7l.2 .3v.3l-.2 .2M252.8 38h.5M252.8 37.4h.6M270.8 27.2h.7l-.4 .5M271.3 27.7l.2 .3v.3l-.2 .2M273.7 37.3l-.3 1h.8"/>
<path d="M274 37.8v.9M274.7 38.6v.1M275.2 37.4h.8l-.5 1.3M276.5 37.8v1.3M276.5 38.5l.2 .2h.2l.2-.2M277.1 38.5l.2 .2M277.1 37.8v.7M277.8 38h.4M278.4 37.4h-.6v1.3M47.2 56.5h.8l-.4 .4M47.8 56.9l.2 .3v.3l-.2 .2M72.6 56.5h.8l-.4 .4"/>
<path d="M73.2 56.9l.2 .3v.3l-.2 .2M98 56.5h.8l-.4 .4M98.6 56.9l.2 .3v.3l-.2 .2M123.4 56.5h.8l-.4 .4M124 56.9l.2 .3v.3l-.2 .2M148.8 56.5h.8l-.4 .4M149.4 56.9l.2 .3v.3l-.2 .2M60.9 66.8h.6M61.9 66.7h.2M62.2 66.3h-.3v.7h.3M86.3 66.8h.6M87.3 66.7h.2"/>
<path d="M87.6 66.3h-.3v.7h.3M111.7 66.8h.6M112.7 66.7h.2M113 66.3h-.3v.7h.3M137.1 66.8h.6M138.1 66.7h.2M138.4 66.3h-.3v.7h.3M162.5 66.8h.6M163.5 66.7h.2M163.8 66.3h-.3v.7h.3M47.2 88.2h.8l-.4 .5M47.8 88.7l.2 .2v.3l-.2 .3"/>
<path d="M58.3 97.5h.4M60.9 98.5h.6M61.9 98.4h.2M62.2 98.1h-.3v.7h.3M72.6 88.2h.8l-.4 .5M73.2 88.7l.2 .2v.3l-.2 .3M86.3 98.5h.6M87.3 98.4h.2M87.6 98.1h-.3v.7h.3M98 88.2h.8l-.4 .5M98.6 88.7l.2 .2v.3l-.2 .3M111.7 98.5h.6"/>
<path d="M112.7 98.4h.2M113 98.1h-.3v.7h.3M123.4 88.2h.8l-.4 .5M124 88.7l.2 .2v.3l-.2 .3M137.1 98.5h.6M138.1 98.4h.2M138.4 98.1h-.3v.7h.3M148.8 88.2h.8l-.4 .5M149.4 88.7l.2 .2v.3l-.2 .3M162.5 98.5h.6M163.5 98.4h.2M163.8 98.1h-.3v.7h.3"/>
<path d="M47.2 120h.8l-.4 .4M72.6 120h.8l-.4 .4M98 120h.8l-.4 .4M123.4 120h.8l-.4 .4M148.8 120h.8l-.4 .4M47.8 120.4l.2 .3v.3l-.2 .2M60.9 130.3h.6M61.9 130.2h.2M62.2 129.8h-.3v.7h.3M73.2 120.4l.2 .3v.3l-.2 .2M86.3 130.3h.6M87.3 130.2h.2"/>
<path d="M87.6 129.8h-.3v.7h.3M98.6 120.4l.2 .3v.3l-.2 .2M111.7 130.3h.6M112.7 130.2h.2M113 129.8h-.3v.7h.3M124 120.4l.2 .3v.3l-.2 .2M137.1 130.3h.6M138.1 130.2h.2M138.4 129.8h-.3v.7h.3M149.4 120.4l.2 .3v.3l-.2 .2M162.5 130.3h.6M163.5 130.2h.2"/>
<path d="M163.8 129.8h-.3v.7h.3M47.2 151.7h.8l-.4 .5M47.8 152.2l.2 .2v.3l-.2 .3M72.6 151.7h.8l-.4 .5M73.2 152.2l.2 .2v.3l-.2 .3M98 151.7h.8l-.4 .5M98.6 152.2l.2 .2v.3l-.2 .3M123.4 151.7h.8l-.4 .5M124 152.2l.2 .2v.3l-.2 .3M148.8 151.7h.8l-.4 .5M149.4 152.2l.2 .2v.3l-.2 .3M58.3 161h.4"/>
<path d="M60.9 162h.6M61.9 161.9h.2M62.2 161.6h-.3v.7h.3M86.3 162h.6M87.3 161.9h.2M87.6 161.6h-.3v.7h.3M111.7 162h.6M112.7 161.9h.2M113 161.6h-.3v.7h.3M137.1 162h.6M138.1 161.9h.2M138.4 161.6h-.3v.7h.3"/>
<path d="M162.5 162h.6M163.5 161.9h.2M163.8 161.6h-.3v.7h.3"/>
</g>
<path d="M191 37.6h4.1M191 36.1h4.1M203.7 37.6h4.1M203.7 36.1h4.1M216.4 37.6h4.1M216.4 36.1h4.1" fill="none" stroke="#840000" stroke-width=".51"/>
<path d="M29.9 37.4v1.3M29.9 38l.2-.2 .3 .1v.8M30.9 37.8h.4M31 37.4v1.1l.1 .1 .2 .1M31.7 37.5h.7l.6 .6-.6 .6h-.7z" fill="none" stroke="#725600" stroke-width=".15"/>
<path d="M177.8 36.6l.1-.2 .2-.1a.79 .79 0 0 1 0 1.3l-.2-.1-.1-.2M32 68.3l.1-.2h.3a.79 .79 0 0 1 0 1.2h-.3l-.1-.2M177.7 69.3h.7M177.7 68.4l.4-.3v1.2M177.8 99.9l.4-.1 .2 .1v.3v.2l-.7 .7h.7M32 101.1h.7M32 100.2l.3-.4v1.3M32 131.6h.4l.2 .1 .1 .2-.1 .2-.7 .7h.8M177.7 131.6h.7l-.4 .5 .4 .1v.5l-.2 .1h-.5M31.9 163.3h.8l-.4 .5 .3 .1v.6l-.2 .1-.4-.1" fill="none" stroke="#0f0f0f" stroke-width=".15"/>
<g fill="none" stroke="#009600" stroke-width=".15">
<path d="M33 38.1h5.1M53.3 38.1h10.2M78.7 38.1h10.2M104.1 38.1h10.2M129.5 38.1h10.2M154.9 38.1h16.5M33 69.9h5.1M53.3 69.9h10.2M78.7 69.9h10.2M104.1 69.9h10.2M129.5 69.9h10.2M154.9 69.9h16.5"/>
<path d="M33 101.6h5.1M53.3 101.6h10.2M78.7 101.6h10.2M104.1 101.6h10.2M129.5 101.6h10.2M154.9 101.6h16.5M33 133.4h5.1M53.3 133.4h10.2M78.7 133.4h10.2M104.1 133.4h10.2M129.5 133.4h10.2M154.9 133.4h16.5"/>
<path d="M33 165.1h5.1M53.3 165.1h10.2M78.7 165.1h10.2M104.1 165.1h10.2M129.5 165.1h10.2"/>
</g>
<path d="M154.3 164.5l1.2 1.2M155.5 164.5l-1.2 1.2" fill="none" stroke="#000084" stroke-width=".15"/>
<g font-size="2.8" fill="#840000">
<text x="178" y="190.9">Title:</text>
<text x="187.7" y="190.9">LED</text>
<text x="195.4" y="190.9">key</text>
<text x="202.6" y="190.9">backlight</text>
</g>
<g font-size="2.1" fill="#840000">
<text x="178" y="184">Sheet:</text>
<text x="178" y="181.2">Robo</text>
<text x="185.3" y="181.2">productions</text>
<text x="186.2" y="184">/Backlight/</text>
<text x="178" y="186.7">File:</text>
<text x="184.1" y="186.7">backlight.kicad_sch</text>
<text x="178" y="196.9">KiCad</text>
<text x="178" y="194.1">Size:</text>
<text x="184.7" y="194.1">A4</text>
<text x="185.7" y="196.9">E.D.A.</text>
<text x="193.3" y="196.9">8.0.5</text>
<text x="200" y="194.1">Date:</text>
<text x="207" y="194.1">2024-11-18</text>
<text x="263" y="194.3">Rev:</text>
<text x="263" y="196.9">Id:</text>
<text x="267.1" y="196.9">3/3</text>
<text x="269.4" y="194.3">v0.99</text>
</g>
<g font-size="1.8" fill="#840000">
<text x="35" y="11.9">1</text>
<text x="85" y="11.9">2</text>
<text x="135" y="11.9">3</text>
<text x="185" y="11.9">4</text>
<text x="235" y="11.9">5</text>
<text x="285" y="11.9">6</text>
<text x="10.3" y="35.9">A</text>
<text x="285.3" y="35.9">A</text>
<text x="10.3" y="85.9">B</text>
<text x="285.3" y="85.9">B</text>
<text x="10.3" y="135.9">C</text>
<text x="285.3" y="135.9">C</text>
<text x="10.3" y="185.9">D</text>
<text x="285.3" y="185.9">D</text>
<text x="35" y="199.9">1</text>
<text x="85" y="199.9">2</text>
<text x="135" y="199.9">3</text>
<text x="185" y="199.9">4</text>
<text x="235" y="199.9">5</text>
<text x="285" y="199.9">6</text>
</g>
<g font-size="1.8" fill="#006464">
<text x="43.1" y="26.3">+3V3</text>
<text x="68.5" y="26.3">+3V3</text>
<text x="93.9" y="26.3">+3V3</text>
<text x="119.3" y="26.3">+3V3</text>
<text x="144.7" y="26.3">+3V3</text>
<text x="190.4" y="28.8">+3V3</text>
<text x="203.1" y="28.8">+3V3</text>
<text x="215.8" y="28.8">+3V3</text>
<text x="228.5" y="28.8">+3V3</text>
<text x="241.2" y="28.8">+3V3</text>
<text x="266.6" y="28.8">+3V3</text>
<text x="196.9" y="36.4">C1</text>
<text x="196.9" y="39">100nF</text>
<text x="209.6" y="36.4">C2</text>
<text x="209.6" y="39">100nF</text>
<text x="222.3" y="36.4">C3</text>
<text x="222.3" y="39">100nF</text>
<text x="235" y="36.4">C4</text>
<text x="235" y="39">100nF</text>
<text x="247.7" y="36.4">C5</text>
<text x="247.7" y="39">100nF</text>
<text x="273.1" y="36.4">C6</text>
<text x="191" y="46.6">GND</text>
<text x="203.7" y="46.6">GND</text>
<text x="216.4" y="46.6">GND</text>
<text x="229.1" y="46.6">GND</text>
<text x="241.8" y="46.6">GND</text>
<text x="267.2" y="46.6">GND</text>
<text x="43.7" y="51.7">GND</text>
<text x="69.1" y="51.7">GND</text>
<text x="94.5" y="51.7">GND</text>
<text x="119.9" y="51.7">GND</text>
<text x="145.3" y="51.7">GND</text>
<text x="43.1" y="58">+3V3</text>
<text x="68.5" y="58">+3V3</text>
<text x="93.9" y="58">+3V3</text>
<text x="119.3" y="58">+3V3</text>
<text x="144.7" y="58">+3V3</text>
<text x="43.7" y="83.4">GND</text>
<text x="69.1" y="83.4">GND</text>
<text x="94.5" y="83.4">GND</text>
<text x="119.9" y="83.4">GND</text>
<text x="145.3" y="83.4">GND</text>
<text x="43.1" y="89.8">+3V3</text>
<text x="68.5" y="89.8">+3V3</text>
<text x="93.9" y="89.8">+3V3</text>
<text x="119.3" y="89.8">+3V3</text>
<text x="144.7" y="89.8">+3V3</text>
<text x="43.7" y="115.2">GND</text>
<text x="69.1" y="115.2">GND</text>
<text x="94.5" y="115.2">GND</text>
<text x="119.9" y="115.2">GND</text>
<text x="145.3" y="115.2">GND</text>
<text x="43.1" y="121.5">+3V3</text>
<text x="68.5" y="121.5">+3V3</text>
<text x="93.9" y="121.5">+3V3</text>
<text x="119.3" y="121.5">+3V3</text>
<text x="144.7" y="121.5">+3V3</text>
<text x="43.7" y="146.9">GND</text>
<text x="69.1" y="146.9">GND</text>
<text x="94.5" y="146.9">GND</text>
<text x="119.9" y="146.9">GND</text>
<text x="145.3" y="146.9">GND</text>
<text x="43.1" y="153.3">+3V3</text>
<text x="68.5" y="153.3">+3V3</text>
<text x="93.9" y="153.3">+3V3</text>
<text x="119.3" y="153.3">+3V3</text>
<text x="144.7" y="153.3">+3V3</text>
<text x="43.7" y="178.7">GND</text>
<text x="69.1" y="178.7">GND</text>
<text x="94.5" y="178.7">GND</text>
<text x="119.9" y="178.7">GND</text>
<text x="145.3" y="178.7">GND</text>
</g>
<g font-size="1.8" fill="#a90000">
<text x="45.5" y="32.5" transform="rotate(-90 45.5 32.5)">1</text>
<text x="70.9" y="32.5" transform="rotate(-90 70.9 32.5)">1</text>
<text x="96.3" y="32.5" transform="rotate(-90 96.3 32.5)">1</text>
<text x="121.7" y="32.5" transform="rotate(-90 121.7 32.5)">1</text>
<text x="147.1" y="32.5" transform="rotate(-90 147.1 32.5)">1</text>
<text x="38.7" y="37.8">4</text>
<text x="51.4" y="37.8">2</text>
<text x="64.1" y="37.8">4</text>
<text x="76.8" y="37.8">2</text>
<text x="89.5" y="37.8">4</text>
<text x="102.2" y="37.8">2</text>
<text x="114.9" y="37.8">4</text>
<text x="127.6" y="37.8">2</text>
<text x="140.3" y="37.8">4</text>
<text x="153" y="37.8">2</text>
<text x="45.5" y="45.2" transform="rotate(-90 45.5 45.2)">3</text>
<text x="70.9" y="45.2" transform="rotate(-90 70.9 45.2)">3</text>
<text x="96.3" y="45.2" transform="rotate(-90 96.3 45.2)">3</text>
<text x="121.7" y="45.2" transform="rotate(-90 121.7 45.2)">3</text>
<text x="147.1" y="45.2" transform="rotate(-90 147.1 45.2)">3</text>
<text x="45.5" y="64.2" transform="rotate(-90 45.5 64.2)">1</text>
<text x="70.9" y="64.2" transform="rotate(-90 70.9 64.2)">1</text>
<text x="96.3" y="64.2" transform="rotate(-90 96.3 64.2)">1</text>
<text x="121.7" y="64.2" transform="rotate(-90 121.7 64.2)">1</text>
<text x="147.1" y="64.2" transform="rotate(-90 147.1 64.2)">1</text>
<text x="38.7" y="69.6">4</text>
<text x="51.4" y="69.6">2</text>
<text x="64.1" y="69.6">4</text>
<text x="76.8" y="69.6">2</text>
<text x="89.5" y="69.6">4</text>
<text x="102.2" y="69.6">2</text>
<text x="114.9" y="69.6">4</text>
<text x="127.6" y="69.6">2</text>
<text x="140.3" y="69.6">4</text>
<text x="153" y="69.6">2</text>
<text x="45.5" y="76.9" transform="rotate(-90 45.5 76.9)">3</text>
<text x="70.9" y="76.9" transform="rotate(-90 70.9 76.9)">3</text>
<text x="96.3" y="76.9" transform="rotate(-90 96.3 76.9)">3</text>
<text x="121.7" y="76.9" transform="rotate(-90 121.7 76.9)">3</text>
<text x="147.1" y="76.9" transform="rotate(-90 147.1 76.9)">3</text>
<text x="45.5" y="96" transform="rotate(-90 45.5 96)">1</text>
<text x="70.9" y="96" transform="rotate(-90 70.9 96)">1</text>
<text x="96.3" y="96" transform="rotate(-90 96.3 96)">1</text>
<text x="121.7" y="96" transform="rotate(-90 121.7 96)">1</text>
<text x="147.1" y="96" transform="rotate(-90 147.1 96)">1</text>
<text x="38.7" y="101.3">4</text>
<text x="51.4" y="101.3">2</text>
<text x="64.1" y="101.3">4</text>
<text x="76.8" y="101.3">2</text>
<text x="89.5" y="101.3">4</text>
<text x="102.2" y="101.3">2</text>
<text x="114.9" y="101.3">4</text>
<text x="127.6" y="101.3">2</text>
<text x="140.3" y="101.3">4</text>
<text x="153" y="101.3">2</text>
<text x="45.5" y="108.7" transform="rotate(-90 45.5 108.7)">3</text>
<text x="70.9" y="108.7" transform="rotate(-90 70.9 108.7)">3</text>
<text x="96.3" y="108.7" transform="rotate(-90 96.3 108.7)">3</text>
<text x="121.7" y="108.7" transform="rotate(-90 121.7 108.7)">3</text>
<text x="147.1" y="108.7" transform="rotate(-90 147.1 108.7)">3</text>
<text x="45.5" y="127.7" transform="rotate(-90 45.5 127.7)">1</text>
<text x="70.9" y="127.7" transform="rotate(-90 70.9 127.7)">1</text>
<text x="96.3" y="127.7" transform="rotate(-90 96.3 127.7)">1</text>
<text x="121.7" y="127.7" transform="rotate(-90 121.7 127.7)">1</text>
<text x="147.1" y="127.7" transform="rotate(-90 147.1 127.7)">1</text>
<text x="38.7" y="133.1">4</text>
<text x="51.4" y="133.1">2</text>
<text x="64.1" y="133.1">4</text>
<text x="76.8" y="133.1">2</text>
<text x="89.5" y="133.1">4</text>
<text x="102.2" y="133.1">2</text>
<text x="114.9" y="133.1">4</text>
<text x="127.6" y="133.1">2</text>
<text x="140.3" y="133.1">4</text>
<text x="153" y="133.1">2</text>
<text x="45.5" y="140.4" transform="rotate(-90 45.5 140.4)">3</text>
<text x="70.9" y="140.4" transform="rotate(-90 70.9 140.4)">3</text>
<text x="96.3" y="140.4" transform="rotate(-90 96.3 140.4)">3</text>
<text x="121.7" y="140.4" transform="rotate(-90 121.7 140.4)">3</text>
<text x="147.1" y="140.4" transform="rotate(-90 147.1 140.4)">3</text>
<text x="45.5" y="159.5" transform="rotate(-90 45.5 159.5)">1</text>
<text x="70.9" y="159.5" transform="rotate(-90 70.9 159.5)">1</text>
<text x="96.3" y="159.5" transform="rotate(-90 96.3 159.5)">1</text>
<text x="121.7" y="159.5" transform="rotate(-90 121.7 159.5)">1</text>
<text x="147.1" y="159.5" transform="rotate(-90 147.1 159.5)">1</text>
<text x="38.7" y="164.8">4</text>
<text x="51.4" y="164.8">2</text>
<text x="64.1" y="164.8">4</text>
<text x="76.8" y="164.8">2</text>
<text x="89.5" y="164.8">4</text>
<text x="102.2" y="164.8">2</text>
<text x="114.9" y="164.8">4</text>
<text x="127.6" y="164.8">2</text>
<text x="140.3" y="164.8">4</text>
<text x="153" y="164.8">2</text>
<text x="45.5" y="172.2" transform="rotate(-90 45.5 172.2)">3</text>
<text x="70.9" y="172.2" transform="rotate(-90 70.9 172.2)">3</text>
<text x="96.3" y="172.2" transform="rotate(-90 96.3 172.2)">3</text>
<text x="121.7" y="172.2" transform="rotate(-90 121.7 172.2)">3</text>
<text x="147.1" y="172.2" transform="rotate(-90 147.1 172.2)">3</text>
</g>
<text font-size="1.8" fill="#725600" x="17" y="39">ledin_backlight</text>
<g font-size="1.8" fill="#0f0f0f">
<text x="171.4" y="37.8">ledout0</text>
<text x="25.7" y="69.5">ledout0</text>
<text x="171.4" y="69.5">ledout1</text>
<text x="25.7" y="101.3">ledout1</text>
<text x="171.4" y="101.3">ledout2</text>
<text x="25.7" y="133">ledout2</text>
<text x="171.4" y="133">ledout3</text>
<text x="25.7" y="164.8">ledout3</text>
</g>
<g font-size="1.4" fill="#006464">
<text x="41.7" y="38.8">DIN</text>
<text x="45.7" y="38.8">DOUT</text>
<text x="46.4" y="37.1" transform="rotate(-90 46.4 37.1)">VDD</text>
<text x="67.1" y="38.8">DIN</text>
<text x="71.1" y="38.8">DOUT</text>
<text x="71.8" y="37.1" transform="rotate(-90 71.8 37.1)">VDD</text>
<text x="92.5" y="38.8">DIN</text>
<text x="96.5" y="38.8">DOUT</text>
<text x="97.2" y="37.1" transform="rotate(-90 97.2 37.1)">VDD</text>
<text x="117.9" y="38.8">DIN</text>
<text x="121.9" y="38.8">DOUT</text>
<text x="122.6" y="37.1" transform="rotate(-90 122.6 37.1)">VDD</text>
<text x="143.3" y="38.8">DIN</text>
<text x="147.3" y="38.8">DOUT</text>
<text x="148" y="37.1" transform="rotate(-90 148 37.1)">VDD</text>
<text x="46.4" y="42.2" transform="rotate(-90 46.4 42.2)">VSS</text>
<text x="71.8" y="42.2" transform="rotate(-90 71.8 42.2)">VSS</text>
<text x="97.2" y="42.2" transform="rotate(-90 97.2 42.2)">VSS</text>
<text x="122.6" y="42.2" transform="rotate(-90 122.6 42.2)">VSS</text>
<text x="148" y="42.2" transform="rotate(-90 148 42.2)">VSS</text>
<text x="41.7" y="70.6">DIN</text>
<text x="45.7" y="70.6">DOUT</text>
<text x="46.4" y="68.9" transform="rotate(-90 46.4 68.9)">VDD</text>
<text x="67.1" y="70.6">DIN</text>
<text x="71.1" y="70.6">DOUT</text>
<text x="71.8" y="68.9" transform="rotate(-90 71.8 68.9)">VDD</text>
<text x="92.5" y="70.6">DIN</text>
<text x="96.5" y="70.6">DOUT</text>
<text x="97.2" y="68.9" transform="rotate(-90 97.2 68.9)">VDD</text>
<text x="117.9" y="70.6">DIN</text>
<text x="121.9" y="70.6">DOUT</text>
<text x="122.6" y="68.9" transform="rotate(-90 122.6 68.9)">VDD</text>
<text x="143.3" y="70.6">DIN</text>
<text x="147.3" y="70.6">DOUT</text>
<text x="148" y="68.9" transform="rotate(-90 148 68.9)">VDD</text>
<text x="46.4" y="73.9" transform="rotate(-90 46.4 73.9)">VSS</text>
<text x="71.8" y="73.9" transform="rotate(-90 71.8 73.9)">VSS</text>
<text x="97.2" y="73.9" transform="rotate(-90 97.2 73.9)">VSS</text>
<text x="122.6" y="73.9" transform="rotate(-90 122.6 73.9)">VSS</text>
<text x="148" y="73.9" transform="rotate(-90 148 73.9)">VSS</text>
<text x="46.4" y="100.6" transform="rotate(-90 46.4 100.6)">VDD</text>
<text x="71.8" y="100.6" transform="rotate(-90 71.8 100.6)">VDD</text>
<text x="97.2" y="100.6" transform="rotate(-90 97.2 100.6)">VDD</text>
<text x="122.6" y="100.6" transform="rotate(-90 122.6 100.6)">VDD</text>
<text x="148" y="100.6" transform="rotate(-90 148 100.6)">VDD</text>
<text x="41.7" y="102.3">DIN</text>
<text x="45.7" y="102.3">DOUT</text>
<text x="46.4" y="105.7" transform="rotate(-90 46.4 105.7)">VSS</text>
<text x="67.1" y="102.3">DIN</text>
<text x="71.1" y="102.3">DOUT</text>
<text x="71.8" y="105.7" transform="rotate(-90 71.8 105.7)">VSS</text>
<text x="92.5" y="102.3">DIN</text>
<text x="96.5" y="102.3">DOUT</text>
<text x="97.2" y="105.7" transform="rotate(-90 97.2 105.7)">VSS</text>
<text x="117.9" y="102.3">DIN</text>
<text x="121.9" y="102.3">DOUT</text>
<text x="122.6" y="105.7" transform="rotate(-90 122.6 105.7)">VSS</text>
<text x="143.3" y="102.3">DIN</text>
<text x="147.3" y="102.3">DOUT</text>
<text x="148" y="105.7" transform="rotate(-90 148 105.7)">VSS</text>
<text x="41.7" y="134.1">DIN</text>
<text x="45.7" y="134.1">DOUT</text>
<text x="46.4" y="137.4" transform="rotate(-90 46.4 137.4)">VSS</text>
<text x="46.4" y="132.4" transform="rotate(-90 46.4 132.4)">VDD</text>
<text x="67.1" y="134.1">DIN</text>
<text x="71.1" y="134.1">DOUT</text>
<text x="71.8" y="137.4" transform="rotate(-90 71.8 137.4)">VSS</text>
<text x="71.8" y="132.4" transform="rotate(-90 71.8 132.4)">VDD</text>
<text x="92.5" y="134.1">DIN</text>
<text x="96.5" y="134.1">DOUT</text>
<text x="97.2" y="137.4" transform="rotate(-90 97.2 137.4)">VSS</text>
<text x="97.2" y="132.4" transform="rotate(-90 97.2 132.4)">VDD</text>
<text x="117.9" y="134.1">DIN</text>
<text x="121.9" y="134.1">DOUT</text>
<text x="122.6" y="137.4" transform="rotate(-90 122.6 137.4)">VSS</text>
<text x="122.6" y="132.4" transform="rotate(-90 122.6 132.4)">VDD</text>
<text x="143.3" y="134.1">DIN</text>
<text x="147.3" y="134.1">DOUT</text>
<text x="148" y="137.4" transform="rotate(-90 148 137.4)">VSS</text>
<text x="148" y="132.4" transform="rotate(-90 148 132.4)">VDD</text>
<text x="41.7" y="165.8">DIN</text>
<text x="45.7" y="165.8">DOUT</text>
<text x="46.4" y="164.1" transform="rotate(-90 46.4 164.1)">VDD</text>
<text x="67.1" y="165.8">DIN</text>
<text x="71.1" y="165.8">DOUT</text>
<text x="71.8" y="164.1" transform="rotate(-90 71.8 164.1)">VDD</text>
<text x="92.5" y="165.8">DIN</text>
<text x="96.5" y="165.8">DOUT</text>
<text x="97.2" y="164.1" transform="rotate(-90 97.2 164.1)">VDD</text>
<text x="117.9" y="165.8">DIN</text>
<text x="121.9" y="165.8">DOUT</text>
<text x="122.6" y="164.1" transform="rotate(-90 122.6 164.1)">VDD</text>
<text x="143.3" y="165.8">DIN</text>
<text x="147.3" y="165.8">DOUT</text>
<text x="148" y="164.1" transform="rotate(-90 148 164.1)">VDD</text>
<text x="46.4" y="169.2" transform="rotate(-90 46.4 169.2)">VSS</text>
<text x="71.8" y="169.2" transform="rotate(-90 71.8 169.2)">VSS</text>
<text x="97.2" y="169.2" transform="rotate(-90 97.2 169.2)">VSS</text>
<text x="122.6" y="169.2" transform="rotate(-90 122.6 169.2)">VSS</text>
<text x="148" y="169.2" transform="rotate(-90 148 169.2)">VSS</text>
</g>
<g font-size="1" fill="#006464">
<text x="51.8" y="35.6">YS-SK6812MINI-E</text>
<text x="55.6" y="34.3">LED1</text>
<text x="77.2" y="35.6">YS-SK6812MINI-E</text>
<text x="81" y="34.3">LED2</text>
<text x="102.6" y="35.6">YS-SK6812MINI-E</text>
<text x="106.4" y="34.3">LED3</text>
<text x="128" y="35.6">YS-SK6812MINI-E</text>
<text x="131.8" y="34.3">LED4</text>
<text x="153.4" y="35.6">YS-SK6812MINI-E</text>
<text x="157.2" y="34.3">LED5</text>
<text x="51.8" y="67.3">YS-SK6812MINI-E</text>
<text x="55.6" y="66">LED6</text>
<text x="77.2" y="67.3">YS-SK6812MINI-E</text>
<text x="81" y="66">LED7</text>
<text x="102.6" y="67.3">YS-SK6812MINI-E</text>
<text x="106.4" y="66">LED8</text>
<text x="128" y="67.3">YS-SK6812MINI-E</text>
<text x="131.8" y="66">LED9</text>
<text x="153.4" y="67.3">YS-SK6812MINI-E</text>
<text x="156.9" y="66">LED10</text>
<text x="51.8" y="99.1">YS-SK6812MINI-E</text>
<text x="55.3" y="97.8">LED11</text>
<text x="77.2" y="99.1">YS-SK6812MINI-E</text>
<text x="80.7" y="97.8">LED12</text>
<text x="102.6" y="99.1">YS-SK6812MINI-E</text>
<text x="106.1" y="97.8">LED13</text>
<text x="128" y="99.1">YS-SK6812MINI-E</text>
<text x="131.5" y="97.8">LED14</text>
<text x="153.4" y="99.1">YS-SK6812MINI-E</text>
<text x="156.9" y="97.8">LED15</text>
<text x="51.8" y="130.8">YS-SK6812MINI-E</text>
<text x="55.3" y="129.5">LED16</text>
<text x="77.2" y="130.8">YS-SK6812MINI-E</text>
<text x="80.7" y="129.5">LED17</text>
<text x="102.6" y="130.8">YS-SK6812MINI-E</text>
<text x="106.1" y="129.5">LED18</text>
<text x="128" y="130.8">YS-SK6812MINI-E</text>
<text x="131.5" y="129.5">LED19</text>
<text x="153.4" y="130.8">YS-SK6812MINI-E</text>
<text x="156.9" y="129.5">LED20</text>
<text x="55.3" y="161.3">LED21</text>
<text x="80.7" y="161.3">LED22</text>
<text x="106.1" y="161.3">LED23</text>
<text x="131.5" y="161.3">LED24</text>
<text x="156.9" y="161.3">LED25</text>
<text x="51.8" y="162.6">YS-SK6812MINI-E</text>
<text x="77.2" y="162.6">YS-SK6812MINI-E</text>
<text x="102.6" y="162.6">YS-SK6812MINI-E</text>
<text x="128" y="162.6">YS-SK6812MINI-E</text>
<text x="153.4" y="162.6">YS-SK6812MINI-E</text>
</g>
</svg>
